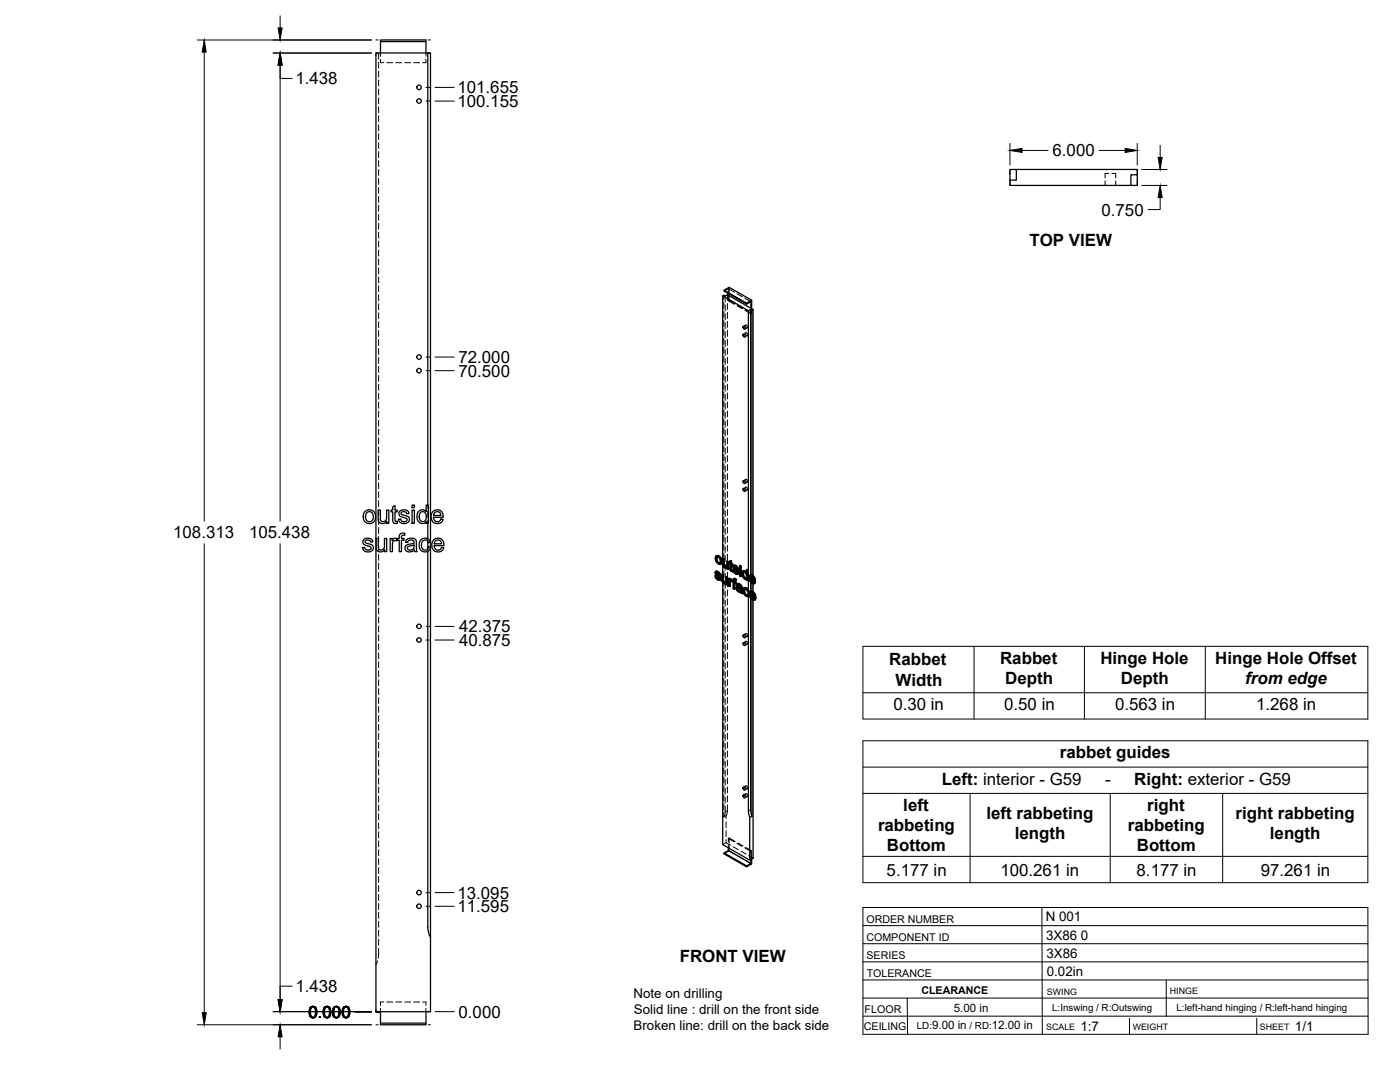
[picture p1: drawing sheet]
<svg xmlns="http://www.w3.org/2000/svg" width="559mm" height="432mm" viewBox="0 0 559 432" stroke-linecap="round" stroke-linejoin="round" font-family="sans-serif">
<!-- layer: Visible -->
<g fill="none" stroke="#000" stroke-width=".51">
<path d="M151.9 16.6v4.5M170 16.6h-18.1v-.7h18.1v5.2M170.8 21.1h1v197.2M170.8 21.1h-20.7v382.7h21.7v-29.7M170.8 21.1v180.5M403.1 71.9v2.1h48.3M405.7 67.6h-2.6v4.3h2.6v-4.3h48.2v2.1M451.4 69.7h2.5v4.3h-2.5zM288.5 118.1l.4-.3 .6 .3 .8-.5 10.3 5.9v106.2M289 115.8l2-1.1 9 5.1M290.7 117.2v.6M300 119.8l-2 1.2v.4l1.7-1v2.6"/>
<path d="M300 119.8v3.4M296.6 133.5l.6 .1 .2 .8-.6-.1zM296.6 130.3l.6 .2 .2 .8-.6-.2zM298 121l-9-5.2v.4l9 5.2M298.7 124l-10.2-5.9v104.9l.6 .1v2.2M298.7 124v111.4M299.6 123.5l.5 .3v105.6M299.6 123.5v105.9M299.6 123.5l-.9 .5M300.6 123.5l-.5 .3M296.6 191.9l.6 .2 .2 .8-.6-.2zM296.6 195l.6 .2 .2 .8-.6-.2z"/>
<path d="M145.3 215.2l1.3-.4a1.81 1.81 0 0 1 2.2 1.4l-.8 .2a1.14 1.14 0 0 0-1.2-.9 1.14 1.14 0 0 0-1.1 .9l.8 .5a3 3 0 0 1 2.4 1.1 2.16 2.16 0 0 1-1.4 2.3 2.16 2.16 0 0 1-2.5-.9l-.3-.8 .9-.2a1.21 1.21 0 0 0 1.2 1.3 1.21 1.21 0 0 0 1.2-1.4l-.8-.3a2.62 2.62 0 0 1-2.3-1.3v-.8zM145.8 204a2.64 2.64 0 0 1 4.1 2.1 2.64 2.64 0 0 1-3.9 2.4 3.2 3.2 0 0 1-.2-4.5zM146.3 204.7l.6-.4 .9-.1 1 .8 .1 2-.8 1.1h-1.2l-.7-.6-.3-1.5zM150.1 214.9h.9v2.9a1.32 1.32 0 0 0 1.3 1.7 1.32 1.32 0 0 0 1.2-1.8v-2.8h.8v5.3h-.8v-.8a1.86 1.86 0 0 1-2.2 .8 1.86 1.86 0 0 1-1.2-2.1zM150.9 203.6h.9v2.9a1.32 1.32 0 0 0 1.3 1.7 1.32 1.32 0 0 0 1.2-1.8v-2.8h.9v5.2h-.8v-.8a1.86 1.86 0 0 1-2.3 .9 1.86 1.86 0 0 1-1.2-2.1zM155.7 214.9h.8v.8a1.27 1.27 0 0 1 2-.7l.8-.1v-.6a1.51 1.51 0 0 1 .7-1.4 1.51 1.51 0 0 1 1.6 0l-.1 .7a.81 .81 0 0 0-.9 0 .81 .81 0 0 0-.4 .8v.5h1v.7h-1v4.6h-.9v-4.6h-.8v-.4l-.2 .7-.3-.1a1.18 1.18 0 0 0-1.2 .4 1.18 1.18 0 0 0-.2 1.2v2.8h-.9zM156.8 202.3l.8-.6v1.9h.9v.7h-.9v3.3a.55 .55 0 0 0 .4 .5 .55 .55 0 0 0 .5-.1l.2 .8-.7 .1a1.16 1.16 0 0 1-1.2-1.6v-3h-.7v-.7h.7zM159.5 204.1l1.6-.6a1.73 1.73 0 0 1 2.1 1.4l-.9 .1a1.13 1.13 0 0 0-1.1-.9 1.13 1.13 0 0 0-1.1 1l1.2 .5a2.18 2.18 0 0 1 2.1 1.3 2.19 2.19 0 0 1-1.9 2.1 2.19 2.19 0 0 1-2.4-1.6l.8-.3a1.21 1.21 0 0 0 1.3 1.2 1.21 1.21 0 0 0 1.1-1.3l-.7-.3a2.63 2.63 0 0 1-2.3-1.3zM162.2 215.5l1.7-.7 1.2 .1 .8 .4 .6 4.9h-1l-.1-.7a2.02 2.02 0 0 1-2.2 .8 2.02 2.02 0 0 1-1.5-1.8l.8-1.1 1.8-.4a.78 .78 0 0 0 1-.7 .78 .78 0 0 0-1-.8 1.27 1.27 0 0 0-1.6 1l-.9-.1zM162.8 218.2l1.6-.4a.49 .49 0 0 1 .7-.3 .49 .49 0 0 1 .2 .7v.1a1.36 1.36 0 0 1-1.2 1.2 1.36 1.36 0 0 1-1.5-.9zM164.5 203.6h.9v5.2h-.9zM164.5 201.6h.9v1h-.9z"/>
<path d="M167.1 204.1a1.96 1.96 0 0 1 3 .1v-2.6h.9v7.2h-.9v-.6a2.16 2.16 0 0 1-2.6 .4 2.16 2.16 0 0 1-1.1-2.4zM167.7 204.7l.5-.4a2.03 2.03 0 0 1 2 1.3 2.03 2.03 0 0 1-.7 2.3l-.2 .2a1.95 1.95 0 0 1-1.9-1 1.95 1.95 0 0 1 .2-2.2zM168 215.4a2.22 2.22 0 0 1 3.8 1l-.9 .2a1.47 1.47 0 0 0-1.9-.9 1.47 1.47 0 0 0-.8 2l.2 1 .6 .7a1.33 1.33 0 0 0 2-1.2l.9 .1-.4 1.1a2.41 2.41 0 0 1-3 .6 2.41 2.41 0 0 1-1.2-2.9zM170.8 208.8v6.2M170.8 216.1v2.9M171.8 218.6v155.5M172.8 204.2a2.47 2.47 0 0 1 2.9-.5 2.47 2.47 0 0 1 1.2 2.7h-3.9l.2 .9a1.48 1.48 0 0 0 1.4 .9 1.48 1.48 0 0 0 1.4-1.1l.9 .1-.3 .7a2.64 2.64 0 0 1-3.7 .5 2.64 2.64 0 0 1-.5-3.7zM173 215.5a2.47 2.47 0 0 1 3-.4 2.47 2.47 0 0 1 1.2 2.6h-3.9l.2 .9a1.47 1.47 0 0 0 1.4 .9 1.47 1.47 0 0 0 1.4-1l.9 .1a2.57 2.57 0 0 1-3.5 1.4 2.57 2.57 0 0 1-1.2-3.5zM173.5 204.6l.8-.4a1.43 1.43 0 0 1 1.7 1.5h-2.9zM173.8 215.9l.7-.4a1.41 1.41 0 0 1 1.8 1.5h-3zM170.8 220v149.9l.2 1.9 .8 2.3M285.3 229.8l.5 .2"/>
<path d="M285.7 228l.9 .1M285.8 230l.2-.2 .2 .6-.2 .2zM285.9 228.7l.4 .3M285.9 228.9l1.4 1.1M285.9 221.8h1.1zM285.9 221.8l-.4 .5v1l.9 1.5a.95 .95 0 0 0 1.4 .2M285.9 227.9l-.3 .2M286 223.1l.2 .9M286 230.6l.5 .4h.5M286 228.1h.6l.5 .4M286 229.8h-.7l.6 1.1 .8 .6h.7M286.1 229.2l1.5 1.2"/>
<path d="M286.1 228.5v.1M286.1 228.8l-.2-.2 .6 .1 .5 .8 .4 .2M286.2 224l.2-.1 .6 .6-.3 .2zM286.2 230.4l.5 .5M286.2 227.9l-.7 .3v.6l1.4 1.7v.6M286.3 222.3l-.1 .6M286.4 228.2l1.1 .8M286.4 223.9l-.2-1-.2 .2 .4-.8 .7 .4 .4 1-.2 1h-.6M286.5 231l.4 .1M286.7 221.9l.9 .9 .2-.1 .4 1.3M286.9 228.6l.6 .4-.1 .7-.1-.6M287 224.5l.3 .1"/>
<path d="M287 221.8l.8 .9M287 231.1h-.1M287.1 230.1l.3 .5 .2-.2 .1 .5M287.4 230.6l.1 .5 .2-.2-.1 .5M287.5 231.1l-.1 .4 .2-.1-.3 .2M287.6 222.8l.4 1.4 .2-.2-.2 .9M287.8 225.1l-.2 .1M288 224.2l-.2 .9M288 229.2l.7 .2v2.2M288.5 232.5v104.6l10.8 6.2v-17M288.5 225.2v4M288.5 232.5l.7 .5 .6-.2"/>
<path d="M288.5 229.5v2.1l.4 .4M288.5 231.7l.2 .4 .5 .2M288.7 232.1l.9 .3-.2 .1M288.7 229.4l-.7-.2v2.3l.5 1M288.9 223.2v2.2l.4 .4M288.9 225.5l.2 .4 .5 .2M289 232.4l.4 .1M289.1 225.9l.9 .3-.2 .1M289.1 223.1l-.6-.1 .1 2.7 .7 .9 .9-.1v.5l.4 .2M289.4 226.2l.4 .1M289.7 230.2l.7 .1v3l-.3 .2v-3M289.8 232.8v.4l.3 .3"/>
<path d="M289.8 232.8l-.2 .1M290.1 224l.7 .1v3l-.2 .1v-3M290.2 226.6l-.2 .1M290.4 230.3l-.7-.1v2l-.3 .3M290.8 224.1l-.7-.1v1.9l-.3 .4M290.8 230.8l1.6 .7M291.2 231.1v.4l.8-.3M291.3 232l.2 2-.2 .1v-1.6M291.3 224.4l-.3 .1v.4l.3 .1 .1 2.4 .4 .6 .7 .1-.1-.5h-.4M291.3 223.9l.7-.2v1.1M291.4 230.9l-.6-.1v3l.5 .3M291.6 231.8v.1"/>
<path d="M291.7 231.1l-.3 .2M291.8 231.3l.4 .4M291.8 223.9v1l.6 .1M291.8 224.9l.6 .1-.2 .6v-.4M291.8 227.4l.4 .1M291.9 227.5l.5 .1M292 223.7l-.7 .2v.8l-.3-.2M292 225.4v1.8M292.1 232.1l-.7-.3 .1 .6M292.2 225.6l-.4-.3v2l.3 .1M292.2 227.7l.1 .5M292.2 231.6h.4v.3z"/>
<path d="M292.2 232.1l.4 .2v2.6l.5 .2M292.2 231.6v.5M292.2 231.8l-.1 .3M292.2 232.1h-.1M292.5 227.4l.4 .2M292.8 225.7h.9M292.9 230.9l1.1 .3M292.9 227.6l.2-.1 .2 .5-.2 .2zM293 226.3l.4 .4M293 226.5l1.5 1.1M293.1 232.1l.7 .2-.2 .5v-.4M293.1 225.5l-.4 .2"/>
<path d="M293.1 230.8l-.3 .2M293.1 228.2l.5 .4h.6M293.1 225.7h.6l.6 .4M293.1 227.5l-.6-.1 .6 1.3 .8 .5 .6-.1M293.2 226.8l1.5 1.2M293.2 226.1v.1M293.2 226.4l-.1-.2 .5 .1 .9 1M293.3 231.5v.5M293.3 232.6v2.4l-.2 .1v-2.6l.5 .3M293.3 231.1l.7 .1-.3 .6 .1-.4M293.3 228l.5 .5M293.3 225.6l-.6 .2-.1 .6 1.5 1.8-.1 .5"/>
<path d="M293.5 225.8l1.1 .8M293.6 230.9l-.8 .1-.2 .6M293.6 228.6l.4 .1M293.7 231.8l-.6-.3v.6l.7 .2M294 233l-.2 .4 .5 .3M294 233l.6-.2 .6 .2M294 226.3l.4 .4 .2-.1 .2 .5-.3 .2-.1-.6M294.1 234.2l.6-.1 .9 .4M294.1 228.7h-.1M294.2 235l.2 .4 .6 .2M294.2 227.8l.3 .4 .2-.2 .2 .6M294.3 234.8l.3 .5"/>
<path d="M294.3 234.1l-.3 .2M294.4 235.4l.3 .4h.7h-.7M294.4 234.7l-.1 .1M294.4 232.9l1.4 .5M294.4 234.7h.1a.8 .8 0 0 1 1 .9l-.3 .3M294.5 234.7l-.1 .2M294.5 228.2l.1 .5 .3-.1-.2 .4M294.6 233.4l-.3 .3 .3-.3 .7 .5a.36 .36 0 0 1 .3 .4 .36 .36 0 0 1-.4 .3l-.8-.3M294.6 234.1l-.8 .4 .1 .9 .9 .8h.8l.5 .7M294.6 228.7l-.1 .4 .2-.1-.3 .2M294.6 232.8l-.5 .2M295 233.2l1.1 .6"/>
<path d="M295.2 226.9l.6 .1zM295.2 225.7l.6 .1zM295.2 226.9v3l.4 .2M295.2 225.7v.6l.4 .2M295.6 233.6l.2 .4 .3-.2 .1 .5M295.8 227v3l-.2 .1v-3M295.8 225.8l-.2 .7v-.5M295.8 234l.2 .4h.2l.1 2M296 234.4v2.1l.3-.1 .1 .4-.3 .1-.1-.4M296.6 229.2l.2 1M296.6 227.8h.8l.5 .4M296.7 227.8l-.2 .1"/>
<path d="M296.8 228.4l.6 .1 .5 1v1.1l-.6 .1M296.8 228.4l-.2 .8 .2-.2 .2 1M296.8 230.2l.2-.2 .5 .6-.2 .1zM296.8 228.4h.1M296.9 227.7l-.2 .1M297 228.3l-.2 .7M297 235.9l.2 .9 .8 .6M297.1 234.6h.9l.7 .7M297.2 236.9l.5 .6 .6-.1M297.2 228l.7 .3M297.3 234.5l-.4 .2M297.4 235.1l-.2 .7"/>
<path d="M297.4 227.8l-.4-.1a1.77 1.77 0 0 0-.2 3.1l.7 .4 .5-.1M297.5 230.6l.3 .1M297.8 234.8l.6 .6 .3-.1 .3 .9-.2 .1-.4-.9M297.9 227.3l.7 .1v4.2l-.2 .1v-4.1M298 234.6l-.5-.1a1.44 1.44 0 0 0-.7 2.2l.6 1 1.1 .3M298 231.1v.4l.4 .2M298 231.1l-.2 .1M298.4 237.1l.4 .3M298.6 227.4l-.7-.1v1.5l-.3-.5M298.7 236.3v.7M298.7 237.9v85.7M298.8 236.3l-.4-.2-.4-.7a.52 .52 0 0 0-.8-.2 .52 .52 0 0 0 0 .8l.2 .8"/>
<path d="M298.8 237.4l.2-.1-.5 .7zM299 237.3l-.4-.3-.4 .6-.5-.1M299.3 229.6l1.1-.1 .8 .9M299.4 236.1h1.1l.8 .9M299.5 237.1l1.5 .8-.5-1a.52 .52 0 0 0-.6-.4 .52 .52 0 0 0-.4 .6l.3-.2 1.1 .7M299.6 231.8l.6 .6h.6M299.6 238.8v84.3l.6 2.7M299.6 232.4v3.6M299.6 231.1l.2 .6M299.8 230l-.2 .4M299.8 237.6l.2 .7M299.8 238.4l.5 .6 .6-.1"/>
<path d="M299.9 236.5l-.1 .4M300.1 230.1l.8 1.3-1.5-.9M300.1 230.1l-.5-.1-.2 .5 .2-.1 1.2 .7M300.1 229.7l.9 .8 .2-.1 .3 1.4M300.1 230.1v.6M300.1 231.4v.7M300.1 232.8v3.1M300.1 236.6v.6M300.1 237.8v.7M300.1 239.3v86.5M300.2 232.4l.4 .1M300.3 236.2l.8 .9 .2-.1 .4 1.3"/>
<path d="M300.3 239l.4 .1M300.4 229.5l-.6-.2-.5 .3-.4 .9 .4 1.4 .9 .9M300.5 236.1l-.7-.2-.7 .7 .1 1.3 .8 1.3a.94 .94 0 0 0 .9 .4 .94 .94 0 0 0 .8-.7M300.6 230.5v.4M300.6 231.6v.7M300.6 233v3.2M300.6 236.9v.5M300.6 238.1v.8M300.6 239.5v103l-1.3 .8M300.7 232.4l-.1 .1M300.8 239l-.1 .1M300.8 232.2l.5 .3"/>
<path d="M301 230.5l.3 1.4 .2-.1-.2 .1M301 238.7l.5 .4M301.1 237.1l.4 1.4 .2-.2-.2 .2M301.3 232l-1.9-1.1 .2 .9 .2-.1 .6 .6M301.5 238.6l-2-1.1 .3 .9 .2-.1 .5 .5M301.5 232.4l-.5 .5M301.5 232.4a.86 .86 0 0 1-1.3 .4M301.5 232.4l-.4-.3-.5 .4M301.7 238.9l-.5 .6M301.7 238.9l-.5-.3-.5 .5M296.6 256.6l.6 .1 .2 .9-.6-.2zM296.6 253.5l.6 .1 .2 .8-.6-.1z"/>
<path d="M296.6 314.2l.6 .2 .2 .8-.6-.1zM296.6 317.4l.6 .1 .2 .8-.6-.1zM290.7 338.3v1.1l-1.7 1v.4l9 5.1v-.4l-9-5.1M290.7 339.4l9 5.2-1.7 .9M298.7 323.6l.6 2.7M300.1 325.8l-.8 .5M299.7 343v1.6M300 342.8v2l-2 1.1M151.9 403.8v5.2h18.1v-.7h-18.1M170 403.8v4.5"/>
<circle cx="167.2" cy="34.9" r=".9"/>
<circle cx="167.2" cy="40.3" r=".9"/>
<circle cx="167.2" cy="147.9" r=".9"/>
<circle cx="167.2" cy="142.5" r=".9"/>
<circle cx="167.2" cy="255.4" r=".9"/>
<circle cx="167.2" cy="250" r=".9"/>
<circle cx="167.2" cy="356.2" r=".9"/>
<circle cx="167.2" cy="361.7" r=".9"/>
</g>
<!-- layer: Hidden -->
<g fill="none" stroke="#000" stroke-width=".4">
<path d="M151.1 21.1v2.5M151.1 24.8v2.4M151.1 28.4v2.3M151.1 31.9v2.4M151.1 35.5v2.4M151.1 39.1v2.3M151.9 21.1v1.4M151.9 23.7v1.3h1.3M154.4 25h2.4M158 25h2.3M161.5 25h2.4M165.1 25h2.4"/>
<path d="M170 21.1v1.4M170 23.7v1.3h-1.3M151.1 42.7v2.3M151.1 46.2v2.4M151.1 49.8v2.4M151.1 53.4v2.3M151.1 56.9v2.4M151.1 60.5v2.4M151.1 64.1v2.4M151.1 67.6v2.4M151.1 71.2v2.4M151.1 74.8v2.4"/>
<path d="M151.1 78.4v2.4M441.1 72.2v1.8M442.6 69.2h-1.5v1.8M443.8 69.2h1.5v1.8M445.3 72.2v1.8M151.1 81.9v2.4M151.1 85.5v2.4M151.1 89.1v2.4M151.1 92.6v2.4M151.1 96.2v2.4M151.1 99.8v2.4M151.1 103.4v2.3"/>
<path d="M151.1 106.9v2.4M151.1 110.5v2.4M151.1 114.1v2.4M151.1 117.6v2.4M288.9 117.8v1.7M289.5 118.1v2.4M290.3 117.6v2.3M290.7 115.2v2M290.7 117.8v2.2M290.7 115.2l-1.7 1M290.7 115.2l2.4 1.4M291 119.8l-.3 .2 2.4 1.4"/>
<path d="M291 114.7v2M291 117.9v1.9M291 119.8l2.5 1.4M294.2 117.2l2 1.2M297.3 119l2.4 1.4M151.1 121.2v2.4M151.1 124.8v2.4M151.1 128.4v2.3M151.1 131.9v2.4M151.1 135.5v2.4M151.1 139.1v2.4M288.9 120.7v2.4"/>
<path d="M288.9 124.3v2.4M288.9 127.9v2.4M288.9 131.4v2.4M288.9 135v2.4M288.9 138.6v2.4M289.5 121.6v2.4M289.5 125.2v2.4M289.5 128.8v2.4M289.5 132.4v2.3M289.5 135.9v2.4M289.5 139.5v2.4M290.3 121.1v2.4"/>
<path d="M290.3 124.7v2.4M290.3 128.3v2.4M290.3 131.8v2.4M290.3 135.4v2.4M290.3 139v2.4M294.2 122l2 1.2M294.5 121.8l2.1 1.2M297.3 123.8l2.4 1.4M297.6 123.6l2.4 1.4M297.6 129.8a.54 .54 0 0 1 .8 .3 .54 .54 0 0 1-.4 .7zM297.6 132.8a.55 .55 0 0 1 .8 .4 .55 .55 0 0 1-.4 .7l-.4-.6zM297.7 132.8l-1 .6"/>
<path d="M297.7 129.7l-1 .6M298.3 133.9l-1 .6M298.3 130.8l-1 .6M299.7 123v2.2l.3-.2v-1.8M151.1 142.7v2.3M151.1 146.2v2.4M151.1 149.8v2.4M151.1 153.4v2.3M151.1 157v2.3M288.9 142.2v2.3M288.9 145.7v2.4M288.9 149.3v2.4"/>
<path d="M288.9 152.9v2.4M288.9 156.4v2.4M289.5 143.1v2.4M289.5 146.6v2.4M289.5 150.2v2.4M289.5 153.8v2.4M289.5 157.4v2.3M290.3 142.6v2.3M290.3 146.1v2.4M290.3 149.7v2.4M290.3 153.3v2.4M290.3 156.8v2.4"/>
<path d="M151.1 160.5v2.4M151.1 164.1v2.4M151.1 167.7v2.3M151.1 171.2v2.4M151.1 174.8v2.4M151.1 178.4v2.4M288.9 160v2.4M288.9 163.6v2.4M288.9 167.2v2.3M288.9 170.7v2.4M288.9 174.3v2.4M288.9 177.9v2.4"/>
<path d="M289.5 160.9v2.4M289.5 164.5v2.4M289.5 168.1v2.4M289.5 171.7v2.3M289.5 175.2v2.4M289.5 178.8v2.4M290.3 160.4v2.4M290.3 164v2.4M290.3 167.6v2.3M290.3 171.1v2.4M290.3 174.7v2.4M290.3 178.3v2.4"/>
<path d="M151.1 181.9v2.4M151.1 185.5v2.4M151.1 189.1v2.4M151.1 192.7v2.4M151.1 196.2v2.4M151.1 199.8v2.4M288.9 181.5v2.3M288.9 185v2.4M288.9 188.6v2.4M288.9 192.2v2.3M288.9 195.7v2.4M288.9 199.3v2.4"/>
<path d="M289.5 182.4v2.3M289.5 185.9v2.4M289.5 189.5v2.4M289.5 193.1v2.4M289.5 196.7v2.4M290.3 181.9v2.3M290.3 185.4v2.4M290.3 189v2.4M290.3 192.6v2.3M290.3 196.2v2.3M290.3 199.7v2.4M297.6 191.3a.53 .53 0 0 1 .8 .3 .53 .53 0 0 1-.4 .7z"/>
<path d="M297.6 194.5a.54 .54 0 0 1 .8 .3 .54 .54 0 0 1-.4 .7zM297.7 191.3l-1 .6M297.7 194.4l-1 .6M298.3 192.4l-1 .6M298.3 195.5l-1 .6M151.1 203.4v2.4M151.1 206.9v2.4M151.1 210.5v2.4M151.1 214.1v2.4M151.1 217.7v2.3M170.8 201.6v1.2M170.8 204v2.4"/>
<path d="M170.8 207.6v1.2M170.8 215v1.1M170.8 219v1M171.8 218.3v.3M288.9 202.9v2.4M288.9 206.5v2.4M288.9 210v2.4M288.9 213.6v2.4M288.9 217.2v2.4M289.5 200.2v2.4M289.5 203.8v2.4M289.5 207.4v2.4"/>
<path d="M289.5 210.9v2.4M289.5 214.5v2.4M289.5 218.1v2.4M290.3 203.3v2.4M290.3 206.9v2.3M290.3 210.4v2.4M290.3 214v2.4M290.3 217.6v2.4M151.1 221.2v2.4M151.1 224.8v2.4M151.1 228.4v2.4M151.1 231.9v2.4"/>
<path d="M151.1 235.5v2.4M151.1 239.1v2.4M285.6 229.7l.3 .9-.2 .1M285.6 228.4l.1 .5-.2 .1M285.7 228.1l-.3 .4M285.7 222.7l.4 1.3-.3 .2M285.7 228.9l.3 .4-.2 .1M285.9 228l-.4 .2M285.9 230.6l.8 .7-.2 .1M286 229.3l1.1 1-.2 .2M286.1 224l.9 1-.3 .1M286.1 228.5h.5l-.2 .2"/>
<path d="M286.1 221.7l-.6 1.1M286.2 222.3l.8-.1-.3 .2M286.6 228.5l.4 .4-.2 .1M286.7 231.3l.5 .2-.2 .1M287 222.2l.5 .6-.2 .1M287 225l.6 .1-.2 .2M287 228.9l.2 .5-.2 .1M287.1 231h-.1M287.1 230.4l.2 .3-.2 .2M287.1 231l-.1 .1M287.2 229.4l.4 .1M287.3 230.7l-.2 .3"/>
<path d="M287.5 231.4l-.3 .1M287.5 224.6h-.2M287.5 222.8l.2 .9-.2 .2M287.7 223.8l-.4 .9M287.8 225.1h-.2M288.2 229.1l.1 2.4-.2 .1M288.3 231.5l.1 .4-.2 .2M288.5 229.2v3.3l.2-.2-.3-.4M288.5 223v2.2M288.7 222.9v2.3l-.2 .2M288.7 225.2l.1 .5-.2 .1M288.7 232.3l.4 .4-.2 .1"/>
<path d="M288.8 225.7l.3 .4-.2 .1M288.9 220.7v2.4M288.9 224.3v2.4M288.9 227.9v2.4M288.9 231.5v2.3M288.9 235v2.4M288.9 238.6v2.4M289.1 226.1l.5 .4-.3 .1M289.1 232.7h.9l-.2 .1M289.5 221.7v2.3M289.5 225.2v2.4M289.5 228.8v2.4"/>
<path d="M289.5 232.4v2.4M289.5 235.9v2.4M289.5 239.5v2.4M289.6 226.5l.8-.1-.2 .1M289.6 232.4h.1M289.7 232.4l-.2 .1M289.8 232.8h.1M289.9 232.2l-.3 .2M289.9 230.1v1.9l-.3 .3M290 232.7l-.2 .5M290 233.1l.4 .2M290 226.2h.1"/>
<path d="M290.2 226.1l-.3 .2M290.2 226.5v.1M290.3 226l-.3 .2M290.3 225.4l-.3 .7M290.3 221.1v2.4M290.3 223.8v3.3M290.3 228.3v2.4M290.3 231.9v2.4M290.3 235.4v2.4M290.3 239v2.4M290.4 226.4l-.2 .6M290.4 226.9l.4 .2"/>
<path d="M291.1 230.7v3l-.3 .1M291.1 233.7l.4 .3M291.2 224.7l.3 .2-.2 .1M291.2 224.3l-.2 .6M291.3 224.4l.2 .1M291.4 231.3v.1M291.5 224.9l.1 2.4-.2 .1M291.5 223.8l-.2 .9M291.6 227.3l.2 .3-.2 .2M291.7 231.2l-.5 .3M291.7 231.7l-.1 .1M291.7 231.7h.3l-.2 .1"/>
<path d="M291.8 225.3l.2-.1v.2M291.8 227.6l.4 .3-.2 .1M292 231.7l.3 .3M292 225.2l.4 .2M292.2 227.9l.3 .2M292.2 231.8l.2-.1-.1 .3M292.3 232l-.1 .1M292.4 231.5v.1M292.4 231.9l.4 .2-.2 .2M292.4 231.7l-.2 .4M292.4 231.5l-.2 .2M292.6 231.6l.2 .2"/>
<path d="M292.7 227.3l.3 .9-.2 .1M292.8 226l-.1 .6M292.8 232.1v2.7l-.2 .1M292.8 225.7l-.3 .4M292.8 234.8l.5 .2M292.9 226.5l.3 .4-.3 .2M292.9 231l-.3 .9M293 225.6l-.4 .2M293 230.8l-.3 .3M293 228.2l.8 .7-.2 .1M293.1 232.5l.2-.1v.2M293.1 226.1h.1"/>
<path d="M293.1 231.5h.2M293.2 226.9l1.1 1.1-.3 .1M293.3 232.4l.5 .3M293.3 226l-.2 .2M293.3 226l.5 .1-.3 .2M293.3 231.4l.3 .1-.2 .1M293.6 231.5l.3 .1M293.8 226.1l.4 .4-.3 .1M293.8 228.9l.6 .2-.3 .1M294 234.6l.2 .8-.2 .1M294 233l.2-.1-.4 .5M294 233.3l.5 .3"/>
<path d="M294.1 234.3l-.3 .4M294.2 228.6h.1M294.2 226.5l.1 .5-.2 .1M294.2 234.1l-.4 .3M294.2 235.4l.7 .6-.3 .1M294.3 228.6l-.2 .1M294.3 228l-.1 .5M294.3 227l.5 .1M294.4 228.3l-.1 .3M294.5 233.4h.1M294.5 234.7h.1M294.5 234.7h-.1"/>
<path d="M294.6 234.6l-.3 .2M294.6 229l-.2 .1M294.7 234.6l1.1 .4-.2 .1M294.7 233.3l.5 .1-.3 .2M294.9 236l.5 .2-.3 .1M295.2 233.4l.5 .5-.3 .1M295.4 236.2l.4-.1-.2 .1M295.4 226.7v3l-.2 .2M295.4 225.6l-.2 .7M295.4 229.7l.4 .3M295.4 226.2l.4 .2M295.6 234.5h.2"/>
<path d="M295.6 235.7l-.2 .2M295.7 233.9l-.1 .6M295.7 235.6l-.2 .2M295.8 235l-.3 .7M295.8 234.4l-.2 .3M295.8 236.1l-.1 .5M295.9 236.5l.5 .3M296.3 228.8l.2 .9-.2 .1M296.5 228l-.4 .9M296.5 229.7l.4 .8-.2 .1M296.7 227.8l-.5 .4M296.8 235.5l.3 1.4-.2 .1"/>
<path d="M296.9 230.5l.6 .5-.3 .1M296.9 234.8l-.3 .9M297 228.3h.5l-.2 .1M297 228.3l-.2 .1M297 228.3h.1M297.1 236.9l.9 .9-.2 .1M297.1 234.5l-.4 .4M297.4 235.1l-.2 .1M297.5 235l.5 .1-.2 .1M297.5 231l.5 .1M297.5 228.3l.4 .5-.1 .2M297.9 228.3l.3 .4"/>
<path d="M298 235.1l.4 .3-.3 .2M298 230.6l-.2 .1M298 228.9l.2 1-.2 .1M298.2 227.2l-.3 1.6M298.2 229.9l-.4 .8M298.2 231l-.2 .5M298.2 231.4l.4 .2M298.4 235.4l.2 .6-.2 .1M298.4 237.4h-.1M298.6 236l.4 .2M298.6 237l-.4 .6M298.7 237v.9l-.7-.1"/>
<path d="M298.7 235.4v.9M299.1 237.1l.5-1.1v2.8M299.1 230.4l.4 1.4-.2 .1M299.3 237l.3 1.3-.2 .1M299.4 230.9l.2-.1v.3M299.5 231.8l.9 .9-.2 .1-.1-.7M299.5 229.4l-.6 1.1M299.5 237.5l.2-.2 .1 .3M299.6 230.8l1.9 1.1M299.6 238.3l.9 .9-.2 .2M299.6 229.4v3M299.7 237.3l2 1.2"/>
<path d="M299.8 230h-.2M299.9 236.5l-.1 .1M300 236.5h.5l-.2 .1M300.1 229.4v.7l.3-.1-.6-.1M300.1 230.7v.7M300.1 235.9v.7M300.1 237.2v.6M300.1 238.5v.8M300.4 230l.5 .5-.2 .2M300.4 232.7l.7 .2-.2 .1M300.5 236.5l.6 .6-.3 .2M300.5 239.2l.8 .2-.2 .1"/>
<path d="M300.6 229.7v.8M300.6 230.9v.7M300.6 232.3v.7M300.6 236.2v.7M300.6 237.4v.7M300.6 238.9v.6M300.8 232.3v.1M300.8 232.3l-.1 .1M300.8 231.1l.3 .1M300.9 232.3l-.3 .2M300.9 230.5l.2 .7-.2 .2M300.9 237.6l.3 .2"/>
<path d="M300.9 238.9h.1M300.9 238.9l-.1 .1M301 238.9l-.2 .1M301.1 237.1l.1 .7-.2 .1M301.1 232.1l-.3 .2M301.2 238.6l-.3 .3M301.2 232.8l-.1 .1M301.4 239.4h-.1M151.1 242.7v2.3M151.1 246.2v2.4M151.1 249.8v2.4M151.1 253.4v2.4"/>
<path d="M151.1 257v2.3M288.9 242.2v2.4M288.9 245.7v2.4M288.9 249.3v2.4M288.9 252.9v2.4M288.9 256.5v2.3M289.5 243.1v2.4M289.5 246.7v2.3M289.5 250.2v2.4M289.5 253.8v2.4M289.5 257.4v2.4M290.3 242.6v2.4"/>
<path d="M290.3 246.1v2.4M290.3 249.7v2.4M290.3 253.3v2.4M290.3 256.9v2.3M297.6 252.9a.54 .54 0 0 1 .8 .3 .54 .54 0 0 1-.4 .7zM297.6 255.9a.55 .55 0 0 1 .8 .4 .55 .55 0 0 1-.4 .7l-.4-.6zM297.7 255.9l-1 .6M297.7 252.8l-1 .6M298.3 257l-1 .6M298.3 253.9l-1 .6M151.1 260.5v2.4M151.1 264.1v2.4"/>
<path d="M151.1 267.7v2.3M151.1 271.3v2.3M151.1 274.8v2.4M151.1 278.4v2.4M288.9 260v2.4M288.9 263.6v2.4M288.9 267.2v2.4M288.9 270.8v2.3M288.9 274.3v2.4M288.9 277.9v2.4M289.5 261v2.3M289.5 264.5v2.4"/>
<path d="M289.5 268.1v2.4M289.5 271.7v2.4M289.5 275.3v2.3M289.5 278.8v2.4M290.3 260.4v2.4M290.3 264v2.4M290.3 267.6v2.4M290.3 271.2v2.3M290.3 274.7v2.4M290.3 278.3v2.4M151.1 282v2.3M151.1 285.5v2.4"/>
<path d="M151.1 289.1v2.4M151.1 292.7v2.4M151.1 296.2v2.4M151.1 299.8v2.4M288.9 281.5v2.4M288.9 285.1v2.3M288.9 288.6v2.4M288.9 292.2v2.4M288.9 295.8v2.4M288.9 299.3v2.4M289.5 282.4v2.4M289.5 286v2.4"/>
<path d="M289.5 289.5v2.4M289.5 293.1v2.4M289.5 296.7v2.4M290.3 281.9v2.3M290.3 285.5v2.3M290.3 289v2.4M290.3 292.6v2.4M290.3 296.2v2.3M290.3 299.7v2.4M151.1 303.4v2.4M151.1 307v2.4M151.1 310.5v2.4"/>
<path d="M151.1 314.1v2.4M151.1 317.7v2.4M288.9 302.9v2.4M288.9 306.5v2.4M288.9 310v2.4M288.9 313.6v2.4M288.9 317.2v2.4M289.5 300.2v2.4M289.5 303.8v2.4M289.5 307.4v2.4M289.5 311v2.4M289.5 314.5v2.4"/>
<path d="M289.5 318.1v2.4M290.3 303.3v2.4M290.3 306.9v2.4M290.3 310.5v2.3M290.3 314v2.4M290.3 317.6v2.4M297.6 313.7a.54 .54 0 0 1 .8 .3 .54 .54 0 0 1-.4 .7zM297.6 316.8a.54 .54 0 0 1 .8 .3 .54 .54 0 0 1-.4 .7zM297.7 313.6l-1 .6M297.7 316.7l-1 .6M298.3 314.7l-1 .6M298.3 317.8l-1 .6"/>
<path d="M151.1 321.2v2.4M151.1 324.8v2.4M151.1 328.4v2.4M151.1 332v2.3M151.1 335.5v2.4M151.1 339.1v2.4M288.9 320.8v2.4M289.5 321.7l-.1 2.8-.5 1.6M289.8 335.1v1.2l1.8 1M289.8 325.5v1.2M289.8 327.9v2.4M289.8 331.5v2.4"/>
<path d="M289.8 336.3l-1.3 .8M290.3 321.2v3.2a1.87 1.87 0 0 1-1.4 1.7v-1.8M290.7 335.9v-1.3l.3-.2v2M290.7 337.1v1.2M290.7 334.6l2.4 1.4M291 339.6l-2 1.2M291 337.6v2M291 334.4l2.5 1.4M291 339.6l2.5 1.4M292.6 337.9l2.1 1.2M294.2 336.6l2 1.2M294.5 336.4l2.1 1.2"/>
<path d="M295.7 339.7l2.1 1.2M297.3 338.4l2.4 1.4 .3-.2M297.6 338.2l2.4 1.4M299.7 339.8v3.2M300 339.6v3.2M151.1 342.7v2.4M151.1 346.2v2.4M151.1 349.8v2.4M151.1 353.4v2.4M151.1 357v2.3M294.5 341.6l2.1 1.2M297.6 343.4l2.4 1.4"/>
<path d="M298.8 341.5l1.8 1M151.1 378.4l-.1 4M151.1 360.5v2.4M151.1 364.1v2.4M151.1 367.7v2.4M151.1 371.3v2.3M151.1 374.8v2.4M150.7 383.5l-.6 1.5M153.2 399.9h-1.3v1.3M154.4 399.9h2.4M158 399.9h2.3M161.5 399.9h2.4"/>
<path d="M165.1 399.9h2.4M168.7 399.9h1.3v1.3M151.9 402.4v1.4M170 402.4v1.4"/>
</g>
<!-- layer: Reference -->
<g fill="none" stroke="#000" stroke-width=".4">
<path d="M150.1 15.9h.9M170.9 15.9h.9M151 21.1h-.9v1M170 34.9h1.8M170.9 21.1h.9v1M170 40.3h1.8M403.1 67.6v2.1M403.1 71.9v2.1M453.9 67.6v2.1M453.9 71.9v2.1M170 142.5h1.8M170 147.9h1.8"/>
<path d="M170 250h1.8M170 255.4h1.8M170 356.2h1.8M170 361.7h1.8M150.1 402.8v1h.9M150.1 403.8h1.8zM150.1 409h.9M170.9 409h.9M171.8 402.8v1h-.9"/>
</g>
<!-- layer: Hidden Narrow -->
<path d="M286.7 230l-.2 .1M288.2 231l-.2 .1M288.7 224.7l-.2 .2M289.9 231.7l-.2 .1M290.3 225.4l-.2 .2M291.5 226.7l-.2 .1M292.8 231.4l-.2 .2M293.8 227.6l-.2 .1M295.1 234.7l-.2 .1M295.8 235.1l-.2 .2M290.3 323.5l-.8 .5" fill="none" stroke="#000" stroke-width=".4"/>
<!-- layer: Visible Narrow -->
<path d="M286.7 229.4l-.2 .1M288.7 231l-.2 .2M289.1 224.8l-.2 .1M292 226.9l-.2 .2M293.3 231.7l-.2 .1M293.8 227l-.2 .1M295 234.3l-.2 .1M296.2 234.8l-.2 .1M296.2 235.5l-.2 .1M299.6 323.1l-.9 .5" fill="none" stroke="#000" stroke-width=".4"/>
<!-- layer: Titleblock -->
<path d="M344.4 362.2h201.6l.1 50.6h-201.7zM344.4 369.4h201.6M344.4 376.6h201.6M415.9 362.2l.1 50.6M344.4 383.9h201.6M344.4 391.1h201.6M344.4 398.3h201.6M362.1 398.3l.1 14.4M465.5 391.3v14.4M344.4 405.5h201.7M450.8 406.4v6.4M501.6 406.4v6.4" fill="none" stroke="#000" stroke-width=".4"/>
<!-- layer: Custom Tables -->
<path d="M344.4 257.9h201.6v29.1h-201.6zM388.8 257.9v29.1M432.8 257.9v29.1M481.1 257.9v29.1M344.4 276.5h201.6M344.4 295.6h201.6v56.7h-201.6zM344.4 306.1h201.6M344.4 316.6h201.6M387.2 316.6v35.7M443.1 316.6v35.7M488 316.6v35.7M344.4 341.8h201.6" fill="none" stroke="#000" stroke-width=".4"/>
<!-- layer: FD_Dimensions -->
<g fill="none" stroke="#000" stroke-width=".4">
<path d="M78.7 16h69.6M111.8 6.3v4.8M81.5 20.8v187.2M109 21.2h39.3M111.8 30.8v.5h4.8M111.8 26v182M173.6 34.9h7.7M173.6 40.3h7.7M403.1 57.2v8.7M453.9 57.2v8.7M463.1 58v4.8M407.9 60h10.4"/>
<path d="M438.7 60h10.4M455.7 67.6h10.2M455.7 74h10.2M463.1 78.8v4.9h-4.9M173.6 142.5h7.7M173.6 147.9h7.7M81.5 217v187.1M111.8 217v181.9M173.6 250h7.7M173.6 255.4h7.7M173.6 356.2h7.7M173.6 361.7h7.7"/>
<path d="M116.6 393.6h-4.8v.5M78.7 409h69.6M109 403.7h39.3M111.8 413.8v4.8M173.6 403.7h7.7"/>
</g>
<path d="M111 11.1h1.6l-.8 4.9zM81.5 16l.8 4.8h-1.6zM111.8 21.2l.8 4.8h-1.6zM403.1 60l4.8-.8v1.6zM449.1 59.2l4.8 .8-4.8 .8zM462.3 62.8h1.6l-.8 4.8zM463.1 74l.8 4.8h-1.6zM111 398.9h1.6l-.8 4.8zM80.7 404.1h1.6l-.8 4.9zM111.8 409l.8 4.8h-1.6z" fill="#000" stroke="#000" stroke-width=".4"/>
<g font-size="6.7">
<text x="117.9" y="33.7">1.438</text>
<text x="182.6" y="37.3">101.655</text>
<text x="182.6" y="42.7">100.155</text>
<text x="420.1" y="62.4">6.000</text>
<text x="439.7" y="86">0.750</text>
<text x="410.9" y="98.2">TOP VIEW</text>
<text x="183" y="144.9">72.000</text>
<text x="183" y="150.3">70.500</text>
<text x="69.1" y="214.8">108.313</text>
<text x="99.4" y="214.8">105.438</text>
<text x="183.2" y="252.3">42.375</text>
<text x="183.2" y="257.8">40.875</text>
<text x="355" y="265.6">Rabbet</text>
<text x="399.2" y="264.9">Rabbet</text>
<text x="439.2" y="264.9">Hinge Hole</text>
<text x="485.1" y="264.9">Hinge Hole Offset</text>
<text x="357.5" y="273.6">Width</text>
<text x="401.2" y="273">Depth</text>
<text x="447.4" y="273">Depth</text>
<text x="497.1" y="273">from edge</text>
<text x="356.6" y="283.3">0.30 in</text>
<text x="400.8" y="283.3">0.50 in</text>
<text x="445.1" y="283.3">0.563 in</text>
<text x="501.4" y="283.3">1.268 in</text>
<text x="423" y="302.6">rabbet guides</text>
<text x="375.9" y="313.1">Left: interior - G59</text>
<text x="441.1" y="313.1">-</text>
<text x="452.7" y="313.1">Right: exterior - G59</text>
<text x="360.6" y="323.6">left</text>
<text x="457.9" y="323.5">right</text>
<text x="393.8" y="326.9">left rabbeting</text>
<text x="493.2" y="326.9">right rabbeting</text>
<text x="350.5" y="331.6">rabbeting</text>
<text x="405" y="335">length</text>
<text x="450.2" y="331.6">rabbeting</text>
<text x="506.9" y="334.9">length</text>
<text x="354" y="339.7">Bottom</text>
<text x="453.7" y="339.6">Bottom</text>
<text x="353.9" y="349.4">5.177 in</text>
<text x="399.3" y="349.4">100.261 in</text>
<text x="453.7" y="349.4">8.177 in</text>
<text x="503.2" y="349.4">97.261 in</text>
<text x="182.6" y="358.6">13.095</text>
<text x="182.6" y="364">11.595</text>
<text x="271.3" y="383.8">FRONT VIEW</text>
<text x="117.9" y="395.9">1.438</text>
<text x="123.1" y="406.1">0.000</text>
<text x="183" y="406.1">0.000</text>
</g>
<g font-size="5.3">
<text x="417.4" y="367.6">N 001</text>
<text x="417.6" y="375.1">3X86 0</text>
<text x="417.7" y="382.2">3X86</text>
<text x="417.8" y="389.5">0.02in</text>
<text x="252.9" y="398.4">Note on drilling</text>
<text x="253" y="404.9">Solid line : drill on the front side</text>
<text x="252.9" y="411.2">Broken line: drill on the back side</text>
<text x="431.3" y="411.5">1:7</text>
<text x="516.9" y="411.5">1/1</text>
</g>
<g font-size="4.6">
<text x="380.7" y="403.7">5.00 in</text>
<text x="372" y="410.7">9.00 in</text>
<text x="395.9" y="410.7">12.00 in</text>
</g>
<g font-size="4.3">
<text x="345.8" y="368.4">ORDER NUMBER</text>
<text x="345.8" y="375.5">COMPONENT ID</text>
<text x="345.8" y="382.7">SERIES</text>
<text x="345.9" y="389.9">TOLERANCE</text>
<text x="367.7" y="396.7">CLEARANCE</text>
<text x="345.1" y="404.3">FLOOR</text>
<text x="344.8" y="411.1">CEILING</text>
</g>
<g font-size="3.9">
<text x="420" y="403.6">L:Inswing / R:Outswing</text>
<text x="469.6" y="403.6">L:left-hand hinging / R:left-hand hinging</text>
<text x="366" y="410.7">LD:</text>
<text x="387" y="410.7">/ RD:</text>
</g>
<g font-size="3.5">
<text x="417.9" y="397">SWING</text>
<text x="466.9" y="396.9">HINGE</text>
<text x="417.5" y="410.9">SCALE</text>
<text x="452.1" y="410.9">WEIGHT</text>
<text x="502.9" y="410.9">SHEET</text>
</g>
</svg>
